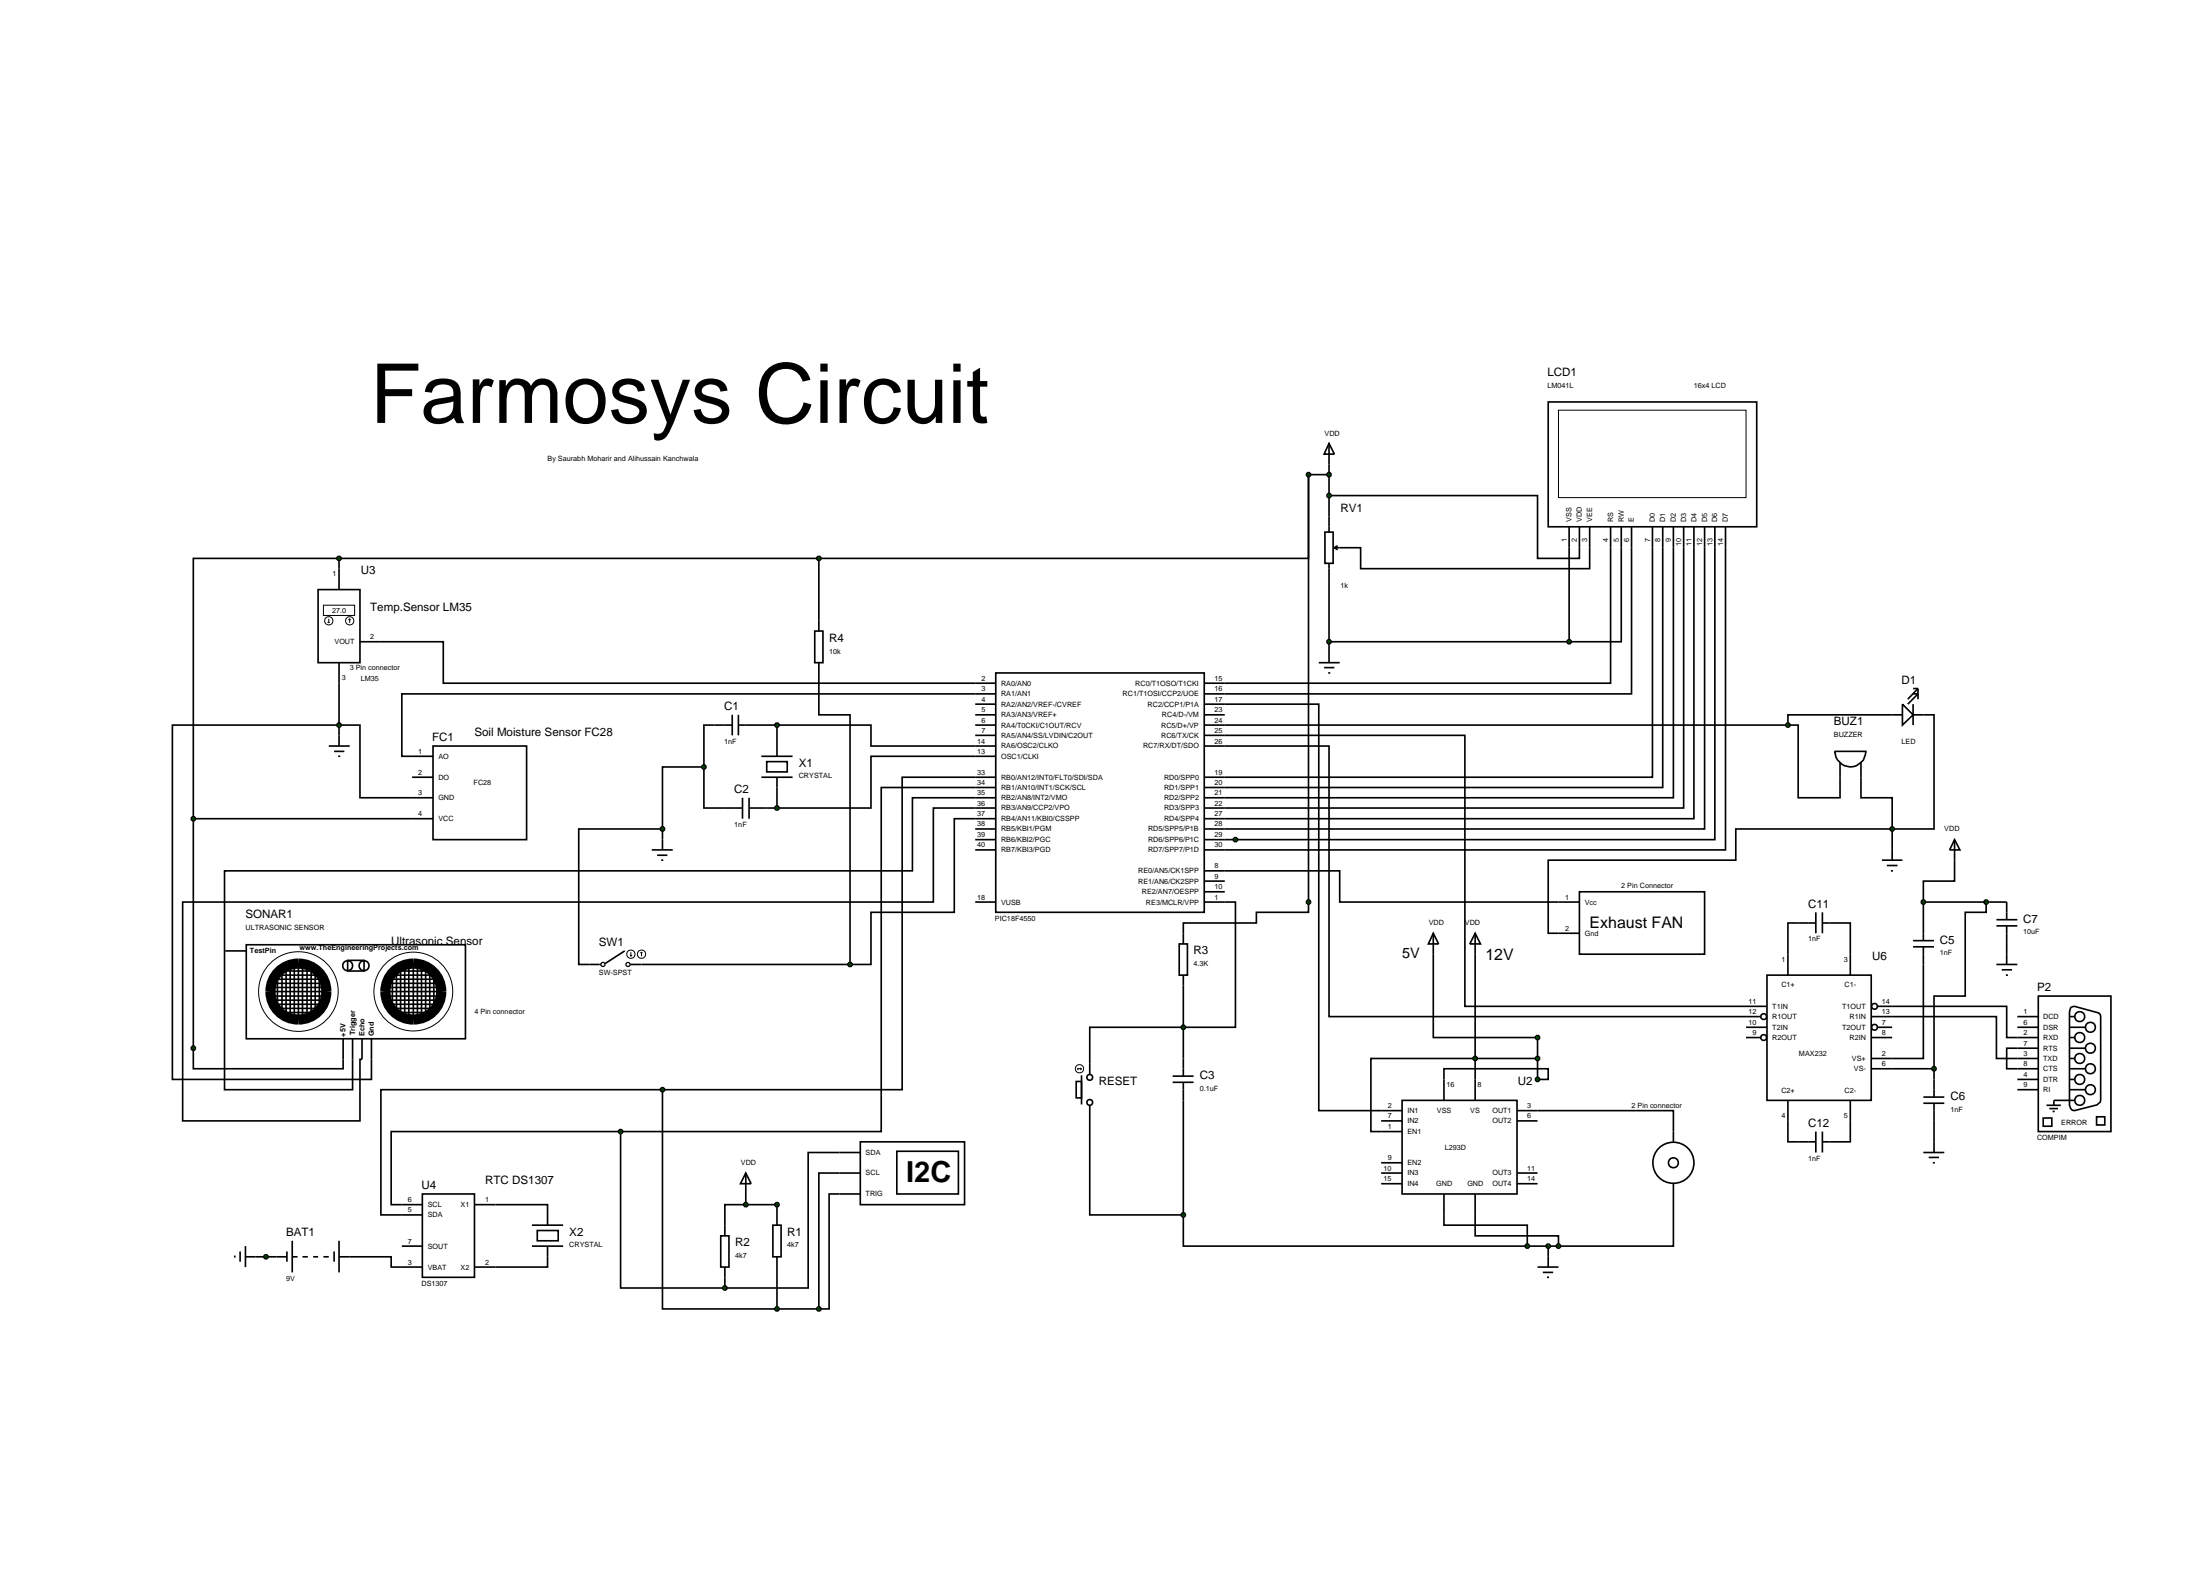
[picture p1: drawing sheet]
<svg xmlns="http://www.w3.org/2000/svg" width="536mm" height="384mm" viewBox="0 0 536 384" stroke-linecap="round" stroke-linejoin="round" font-family="sans-serif">
<g fill="none" stroke="#000" stroke-width=".4">
<path d="M377.2 97.9h50.8v30.4h-50.8zM318.8 115.6v106.6h-12.7v2.6h-17.8v2.5M318.8 115.6v20.4h-119.3M318.8 115.6h5M323.8 108l1.3 2.6h-2.5zM323.8 108v21.6M82.6 136h-35.5v63.4M82.6 136v2.5M82.6 136h116.9M199.5 136v15.2M322.8 129.6h2v7.6h-2zM323.8 120.7h50.8v15.3h10.2v-7.7"/>
<path d="M323.8 137.2v21.6M325.1 133.4l.8 .5M325.9 132.9l-.8 .5M382.3 128.3v28M387.3 128.3v10.2h-55.8v-5.1h-6.4M392.4 128.3v38.1h-99M395 128.3v28h-12.7M397.5 128.3v40.7h-104.1M402.6 128.3v61h-109.2M405.1 128.3v63.5h-111.7M407.7 128.3v66h-114.3M410.2 128.3v68.5h-116.8"/>
<path d="M412.7 128.3v71.1h-119.3M415.3 128.3v73.6h-121.9M417.8 128.3v76.2h-124.4M420.4 128.3v78.7h-127M92.8 156.3h15.2v10.1h134.6M323.8 156.3h58.5M82.6 166.4v12.7M174.1 176.6h-2.6v10.2M184.2 176.6h5.1M189.3 176.6h22.9v5.1h30.4M189.3 176.6v5.1M199.5 163.9v10.2h7.6v60.8"/>
<path d="M237.6 176.6h5M237.6 171.5h5M237.6 174.1h5M237.6 179.1h5M242.6 163.9h50.8v58.3h-50.8zM242.6 169h-144.7v15.2h2.5M293.4 171.5h27.9v99h15.2M293.4 179.1h63.5v66h68.5M293.4 176.6h142.2M293.4 174.1h5M435.6 176.6h2.5v17.7h10.2v-5M461 174.1h-25.4v2.5"/>
<path d="M468.6 174.1h2.6v27.8h-10.2M47.1 199.4v60.9h36.5v-2.3M47.1 199.4h53.3M100.4 194.3h-12.7v-17.7h-45.7v86.3h48.5v-4.9M171.5 186.8v10h5.1M171.5 186.8h-10.1v15.1M186.8 196.8h2.5M189.3 191.8v5M242.6 184.2h-30.4v12.6h-22.9M242.6 196.8h-15.2v22.9h-182.9v53.3h43.2v-15h.5M242.6 194.3h-20.3v17.8h-167.6v53.3h31.2v-7.4M242.6 191.8h-27.9v83.8h-63.5"/>
<path d="M242.6 189.3h-22.8v76.1h-58.4M242.6 199.4h-10.1v22.8h-20.3v12.7h-5.1M293.4 181.7h30.4v65.9h101.6M453.4 189.3v5h7.6v7.6M161.4 201.9h-20.4v33h2.6M161.4 201.9v2.6M237.6 204.5h5M237.6 219.7h5M237.6 201.9h5M237.6 207h5M293.4 219.7h7.6v30.5h-35.5v8.9M293.4 212.1h33v7.6h53.3"/>
<path d="M293.4 214.6h5M293.4 217.2h5M461 201.9h-38.1v7.6h-45.7v17.8h2.5M461 201.9v5.1M468.6 219.7h20.3M468.6 219.7v5.1M476.2 209.5v5.1h-7.6v5.1M483.9 219.7v2.5h-5.1v20.4h-7.6v17.7M156.3 234.9h50.8M349.2 232.4v20.3h25.4v10.2h2.6v-2.6h-25.4v2.6M359.4 232.4v30.5M438.1 224.8h-2.5v7.6"/>
<path d="M448.3 224.8h2.5v7.6M468.6 234.9v22.9h-7.6M488.9 229.9v2.5M288.3 240v17.8M374.6 257.8h-40.6v17.8h2.5M461 245.1h27.9v7.6h2.6M461 247.6h25.4v10.2h5.1M491.5 255.3h-2.6v5h2.6M151.2 275.6h-55.9v17.8h2.6M151.2 275.6v38.1h25.4M161.4 265.4h-68.6v30.5h5.1M161.4 265.4v53.4h27.9"/>
<path d="M265.5 271.8v24.1h22.8M288.3 268v27.9M374.6 270.5h33.1v5.1M435.6 273v5.1h2.5M450.8 273v5.1h-2.5M461 260.3h10.2M471.2 260.3v2.6M471.2 273v5.1M120.7 293.4h12.7v2.5M181.7 293.4h-5.1v5M181.7 293.4h7.6v2.5M181.7 290.8v2.6"/>
<path d="M204.5 280.7h-7.6v33h-20.3M204.5 285.7h-5v33.1M204.5 290.8h-2.5v28h-2.5M288.3 295.9v7.6h83.8M351.8 295.9v2.5h20.3v5.1M359.4 295.9v5.1h20.3v2.5M407.7 290.8v12.7h-28M62.3 306.1h5.1M85.2 306.1h10.1v2.5h2.6M133.4 306.1v2.5h-12.7M176.6 311.1v2.6M189.3 308.6v10.2"/>
<path d="M189.3 318.8h10.2M372.1 303.5h7.6M377.2 303.5v2.6"/>
</g>
<path d="M379.7 99.9h45.7v21.3h-45.7z" fill="none" stroke="#000" stroke-width=".24"/>
<path d="M323.5 115.2l.3-.1-.5 .5zM323.8 115.1l.3 .1 .2 .4zM323.8 116.1l.5-.5-.2 .4zM323.3 115.6l.5 .5-.3-.1z" fill="#004000" stroke="#000" stroke-width=".4"/>
<path d="M323.3 115.6l.5-.5 .5 .5-.5 .5z" fill="#004000"/>
<g fill="none" stroke="#000" stroke-width=".4">
<path d="M323.8 158.8v2.6M321.3 161.4h5.1M322.6 162.6h2.5M323.6 163.9h.5M461 174.1h2.5M463.5 171.5l2.6 2.6-2.6 2.5zM466.1 171.5v5.1M466.1 169h1.2l-2.5 2.5M466.1 167.7h1.2M466.1 174.1h2.5M467.3 167.7l-2.5 2.6M467.3 167.7v2.6"/>
<path d="M447 183h7.6a3.8 3.8 0 0 1-3.8 3.8 3.8 3.8 0 0 1-3.8-3.8zM448.3 185.8v3.5M453.4 185.8v3.5M458.5 209.5h5M459.7 210.8h2.6M460.7 212.1h.5M461 207v2.5"/>
</g>
<path d="M435.2 176.3l.4-.2-.5 .5zM435.6 176.1l.4 .2 .1 .3zM436.1 176.6l-.1 .3-.4 .2zM435.1 176.6l.5 .5-.4-.2z" fill="#004000" stroke="#000" stroke-width=".4"/>
<path d="M435.1 176.6l.5-.5 .5 .5-.5 .5z" fill="#004000"/>
<g fill="none" stroke="#000" stroke-width=".4">
<path d="M336.5 270.5h5.1M336.5 273h5.1M336.5 275.6h5.1M341.6 268h28v22.8h-28zM351.8 262.9v5.1M359.4 262.9v5.1M369.6 270.5h5M369.6 273h5M407.7 275.6v2.5M336.5 285.7h5.1M336.5 288.3h5.1M336.5 283.2h5.1"/>
<path d="M351.8 290.8v5.1M359.4 290.8v5.1M369.6 285.7h5M369.6 288.3h5M407.7 288.3v2.5M374.6 308.6h5.1M375.9 309.9h2.5M376.9 311.1h.5M377.2 306.1v2.5"/>
<circle cx="407.7" cy="283.2" r="1.21"/>
<circle cx="407.7" cy="283.2" r="5"/>
</g>
<path d="M376.8 303.2l.4-.2-.5 .5zM377.2 303l.4 .2 .1 .3zM377.2 304l.5-.5-.2 .4zM376.7 303.5l.5 .5-.4-.2z" fill="#004000" stroke="#000" stroke-width=".4"/>
<path d="M377.2 303l.5 .5-.5 .5-.5-.5z" fill="#004000"/>
<g fill="none" stroke="#000" stroke-width=".4">
<path d="M82.6 138.5v5.1M77.5 143.6h10.2v17.8h-10.2zM87.7 156.3h5.1M82.6 161.4v5M174.1 176.6h4.3M178.4 174.1v5M179.9 174.1v5M179.9 176.6h4.3M176.6 196.8h4.3M180.9 194.3v5.1M182.5 194.3v5.1M182.5 196.8h4.3"/>
<path d="M185.5 184.2h7.6M185.5 189.3h7.6M186.8 185.5h5v2.5h-5zM189.3 181.7v2.5M189.3 189.3v2.5M97.9 293.4h5M97.9 295.9h5M102.9 290.8h12.7v20.3h-12.7zM115.6 293.4h5.1M129.6 298.4h7.6M130.9 299.7h5.1v2.5h-5.1zM133.4 295.9v2.5"/>
<path d="M57.2 305.8v.5M58.5 304.8v2.5M59.8 306.1h2.5M59.8 303.5v5.1M67.4 306.1h2.5M69.9 304.8v2.5M71.2 306.1h1.3M71.2 302.2v7.7M73.7 306.1h1.3M76.3 306.1h1.2M78.8 306.1h1.3M81.4 304.8v2.5"/>
<path d="M82.6 306.1h2.6M82.6 302.2v7.7M97.9 308.6h5M97.9 303.5h5M115.6 308.6h5.1M129.6 303.5h7.6M133.4 303.5v2.6"/>
</g>
<g fill="none" stroke="#000" stroke-width=".24">
<path d="M78.8 147.4h7.6v2.5h-7.6zM79.8 151.5l.3 .2M80.1 150.7v1M80.3 151.5l-.2 .2M85.2 150.7l-.3 .3M85.2 150.7l.2 .3M85.2 150.7v1"/>
<circle cx="80.1" cy="151.2" r="1.01"/>
<circle cx="85.2" cy="151.2" r="1.01"/>
</g>
<g fill="#004000" stroke="#000" stroke-width=".4">
<path d="M189 176.2l.3-.1-.5 .5zM189.3 176.1l.3 .1 .2 .4zM189.3 177.1l.5-.5-.1 .3zM188.8 176.6l.5 .5-.4-.2z"/>
<path d="M189 196.4l.3-.1-.5 .5zM189.3 196.3l.3 .1 .2 .4zM189.8 196.8l-.1 .3-.4 .2zM188.8 196.8l.5 .5-.4-.2z"/>
</g>
<g fill="#004000">
<path d="M189.3 176.1l.5 .5-.5 .5-.5-.5z"/>
<path d="M188.8 196.8l.5-.5 .5 .5-.5 .5z"/>
</g>
<path d="M158.8 207h5.1M160.1 208.3h2.5M161.1 209.5h.5M161.4 204.5v2.5" fill="none" stroke="#000" stroke-width=".4"/>
<path d="M171.2 186.4l.3-.1-.5 .5zM171.5 186.3l.4 .2 .1 .3zM172 186.8l-.2 .4-.3 .1zM171 186.8l.5 .5-.3-.1z" fill="#004000" stroke="#000" stroke-width=".4"/>
<path d="M171.5 186.3l.5 .5-.5 .5-.5-.5z" fill="#004000"/>
<g fill="none" stroke="#000" stroke-width=".4">
<path d="M82.6 179.1v2.6M80.1 181.7h5.1M81.4 183h2.5M82.4 184.2h.5M54.9 231.6h5.1M60 230.1h53.4v22.9h-53.4zM66.1 239.5h12.5M66.6 238.5h11.7M66.6 237.5h10.9M67.6 238.2v6.6M67.9 236.5h8.6M68.7 236.7v9.4"/>
<path d="M69.7 236.5v10.4M70.7 235.7v11.7M71.7 235.7v11.9M72.7 235.7v12.4M73.7 235.7v12.4M74.8 235.2v12.7M75.8 236.2v11.7M76.8 237.5v9.6M77.8 238.5v6.6M84.7 233.9h4v2.6h-4zM94.1 239.5h12.2M94.8 238.5h11.5"/>
<path d="M94.8 237.5h10.4M95.6 238.2v5.9M96.3 236.5h8.2M96.6 236.7v9.4M97.6 236.2v10.7M98.6 235.4v12M99.6 235.4v12.2M100.7 235.4v12.2M101.7 235.4v12.2M102.7 235.7v11.7M103.7 236.2v10.7M104.7 237.5v8.6"/>
<path d="M105.7 238v7.1M65.6 242.6h13M66.1 240.5h12.7M66.1 243.6h12.2M66.4 241.5h12.2M66.6 244.6h11.5M66.9 245.6h10.9M66.9 246.6h10.4M83.6 253v5M85.9 253v5M88.2 253v5M90.5 253v5"/>
<path d="M94.6 241.5h12.7M94.6 240.5h12.4M94.6 242.6h12.4M94.8 243.6h11.7M95.3 244.6h11.5M95.8 245.6h9.7M96.6 246.6h7.6"/>
<circle cx="84.7" cy="235.2" r="1.21"/>
<circle cx="88.7" cy="235.2" r="1.21"/>
</g>
<g fill="none" stroke="#000" stroke-width=".24">
<circle cx="72.7" cy="241.5" r="9.7"/>
<circle cx="100.7" cy="241.5" r="9.6"/>
</g>
<g fill="none" stroke="#000" stroke-width="2.5" stroke-linecap="butt">
<circle cx="72.7" cy="241.5" r="6.8"/>
<circle cx="100.7" cy="241.5" r="6.8"/>
</g>
<g fill="#004000" stroke="#000" stroke-width=".4">
<path d="M82.2 176.3l.4-.2-.5 .5zM82.6 176.1l.4 .2 .1 .3zM83.1 176.6l-.1 .3-.4 .2zM82.1 176.6l.5 .5-.3-.1z"/>
<path d="M318.5 115.2l.3-.1-.5 .5zM318.8 115.1l.4 .2 .1 .3zM319.3 115.6l-.1 .3-.4 .2zM318.3 115.6l.5 .5-.4-.2z"/>
<path d="M300.6 204.2l.4-.2-.5 .5zM301 204l.3 .1 .2 .4zM301 205l.5-.5-.2 .4zM300.5 204.5l.5 .5-.4-.2z"/>
<path d="M460.6 201.6l.4-.2-.5 .5zM461 201.4l.4 .2 .1 .3zM461.5 201.9l-.1 .3-.4 .2zM460.5 201.9l.5 .5-.3-.1z"/>
</g>
<g fill="#004000">
<path d="M82.1 176.6l.5-.5 .5 .5-.5 .5z"/>
<path d="M318.3 115.6l.5-.5 .5 .5-.5 .5z"/>
<path d="M300.5 204.5l.5-.5 .5 .5-.5 .5z"/>
<path d="M460.5 201.9l.5-.5 .5 .5-.5 .5z"/>
</g>
<g fill="none" stroke="#000" stroke-width=".4">
<path d="M209.6 278.1h25.4v15.3h-25.4zM176.6 298.4v2.6M181.7 285.7l1.3 2.6h-2.6zM181.7 285.7v5.1M188.3 298.4h2v7.7h-2zM189.3 295.9v2.5M204.5 280.7h5.1M204.5 285.7h5.1M204.5 290.8h5.1M218.5 280.4h15v10.4h-15zM175.6 301h2v7.6h-2zM176.6 308.6v2.5"/>
<path d="M189.3 306.1v2.5"/>
</g>
<g fill="#004000" stroke="#000" stroke-width=".4">
<path d="M189 293l.3-.1-.5 .5zM189.3 292.9l.3 .1 .2 .4zM189.3 293.9l.5-.5-.2 .4zM188.8 293.4l.5 .5-.3-.1z"/>
<path d="M181.3 293.1l.4-.2-.5 .5zM181.7 292.9l.3 .1 .2 .4zM182.2 293.4l-.2 .4-.3 .1zM181.2 293.4l.5 .5-.4-.2z"/>
<path d="M176.3 313.3l.3-.1-.5 .5zM176.6 313.2l.3 .1 .2 .4zM177.1 313.7l-.2 .4-.3 .1zM176.1 313.7l.5 .5-.4-.2z"/>
<path d="M189 318.4l.3-.1-.5 .5zM189.3 318.3l.3 .1 .2 .4zM189.3 319.3l.5-.5-.2 .4zM188.8 318.8l.5 .5-.3-.1z"/>
<path d="M150.8 275.3l.4-.2-.5 .5zM151.2 275.1l.3 .1 .2 .4zM151.2 276.1l.5-.5-.1 .3zM150.7 275.6l.5 .5-.4-.2z"/>
<path d="M161 265.1l.4-.2-.5 .5zM161.4 264.9l.4 .2 .1 .3zM161.4 265.9l.5-.5-.1 .3zM160.9 265.4l.5 .5-.3-.1z"/>
</g>
<g fill="#004000">
<path d="M188.8 293.4l.5-.5 .5 .5-.5 .5z"/>
<path d="M181.2 293.4l.5-.5 .5 .5-.5 .5z"/>
<path d="M176.6 313.2l.5 .5-.5 .5-.5-.5z"/>
<path d="M189.3 318.3l.5 .5-.5 .5-.5-.5z"/>
<path d="M151.2 275.1l.5 .5-.5 .5-.5-.5z"/>
<path d="M160.9 265.4l.5-.5 .5 .5-.5 .5z"/>
</g>
<path d="M349.2 227.3l1.3 2.6h-2.5zM349.2 227.3v5.1" fill="none" stroke="#000" stroke-width=".4"/>
<g fill="#004000" stroke="#000" stroke-width=".4">
<path d="M374.2 262.6l.4-.2-.5 .5zM374.6 262.4l.3 .1 .2 .4zM375.1 262.9l-.1 .3-.4 .2zM374.1 262.9l.5 .5-.4-.2z"/>
<path d="M82.3 135.6l.3-.1-.5 .5zM82.6 135.5l.4 .2 .1 .3zM82.6 136.5l.5-.5-.2 .4zM82.1 136l.5 .5-.3-.1z"/>
</g>
<g fill="#004000">
<path d="M374.1 262.9l.5-.5 .5 .5-.5 .5z"/>
<path d="M82.6 135.5l.5 .5-.5 .5-.5-.5z"/>
</g>
<g fill="none" stroke="#000" stroke-width=".4">
<path d="M488.9 219.7v4.3M430.5 237.5h25.4v30.5h-25.4zM435.6 232.4v5.1M438.1 224.8h4.3M442.4 222.2v5.1M444 222.2v5.1M444 224.8h4.3M450.8 232.4v5.1M466.1 230.6h5.1M466.1 229.1h5.1M468.6 224.8v4.3M468.6 230.6v4.3"/>
<path d="M486.4 225.5h5.1M486.4 224h5.1M486.4 234.9h5.1M487.7 236.2h2.5M488.7 237.5h.5M488.9 225.5v4.4M488.9 232.4v2.5M425.4 247.6h3.6M425.4 250.2h5.1M425.4 252.7h3.6M425.4 245.1h5.1M455.9 247.6h5.1"/>
<path d="M455.9 252.7h5.1M455.9 257.8h5.1M457.4 250.2h3.6M457.4 245.1h3.6M491.5 247.6h5.1M491.5 250.2h5.1M491.5 252.7h5.1M491.5 255.3h5.1M491.5 257.8h5.1M496.6 242.6h17.7v33h-17.7zM504.2 247.6h1.2M504.2 250.2h3.8"/>
<path d="M504.2 252.7h1.2M504.2 255.3h3.8M504.2 257.8h1.2M504.5 245.4l.9-.3 5.9 1.6 .4 .4 .1 .5-.1 20.8-.8 .7-5.5 1.4-.5-.1-.4-.4-.3-.8v-22.8zM435.6 268v5M438.1 278.1h4.3M442.4 275.6v5.1M444 275.6v5.1M444 278.1h4.3M450.8 268v5M455.9 260.3h5.1M468.6 268.7h5.1"/>
<path d="M468.6 267.2h5.1M471.2 262.9v4.3M471.2 268.7v4.3M471.2 278.1v2.6M491.5 260.3h5.1M491.5 262.9h5.1M491.5 265.4h5.1M497.8 272.3h2.1v2h-2.1zM498.6 269.2h3.5M499.3 270h2.1M500.1 270.7h.5M504.2 260.3h3.8"/>
<path d="M504.2 262.9h1.2M504.2 265.4h3.8M505.4 268h-5v1.2M510.8 272h2v2h-2zM468.6 280.7h5.1M469.9 281.9h2.5M470.9 283.2h.5"/>
<circle cx="429.7" cy="247.6" r=".7"/>
<circle cx="429.7" cy="252.7" r=".7"/>
<circle cx="456.7" cy="250.2" r=".7"/>
<circle cx="456.7" cy="245.1" r=".7"/>
<circle cx="506.7" cy="247.6" r="1.21"/>
<circle cx="506.7" cy="252.7" r="1.21"/>
<circle cx="506.7" cy="257.8" r="1.21"/>
<circle cx="509.3" cy="250.2" r="1.21"/>
<circle cx="509.3" cy="255.3" r="1.21"/>
<circle cx="506.7" cy="262.9" r="1.21"/>
<circle cx="506.7" cy="268" r="1.21"/>
<circle cx="509.3" cy="260.3" r="1.21"/>
<circle cx="509.3" cy="265.4" r="1.21"/>
</g>
<path d="M374.2 252.4l.4-.2-.5 .5zM374.6 252.2l.4 .2 .1 .3zM374.6 253.2l.5-.5-.2 .4zM374.1 252.7l.5 .5-.4-.2z" fill="#004000" stroke="#000" stroke-width=".4"/>
<path d="M374.1 252.7l.5-.5 .5 .5-.5 .5z" fill="#004000"/>
<path d="M359.4 227.3l1.3 2.6h-2.6zM359.4 227.3v5.1" fill="none" stroke="#000" stroke-width=".4"/>
<g fill="#004000" stroke="#000" stroke-width=".4">
<path d="M379.3 303.2l.4-.2-.5 .5zM379.7 303l.4 .2 .1 .3zM379.7 304l.5-.5-.2 .4zM379.2 303.5l.5 .5-.4-.2z"/>
<path d="M374.3 257.4l.3-.1-.5 .5zM374.6 257.3l.4 .2 .1 .3zM374.6 258.3l.5-.5-.2 .4zM374.1 257.8l.5 .5-.4-.2z"/>
</g>
<g fill="#004000">
<path d="M379.7 303l.5 .5-.5 .5-.5-.5z"/>
<path d="M374.6 257.3l.5 .5-.5 .5-.5-.5z"/>
</g>
<path d="M287.3 229.9h2v7.6h-2zM288.3 227.3v2.6M288.3 237.5v2.5M288.3 257.8v4.3M285.7 263.6h5.1M285.7 262.1h5.1M288.3 263.6v4.4" fill="none" stroke="#000" stroke-width=".4"/>
<path d="M371.7 303.2l.4-.2-.5 .5zM372.1 303l.4 .2 .1 .3zM372.6 303.5l-.1 .3-.4 .2zM371.6 303.5l.5 .5-.3-.1z" fill="#004000" stroke="#000" stroke-width=".4"/>
<path d="M371.6 303.5l.5-.5 .5 .5-.5 .5z" fill="#004000"/>
<g fill="none" stroke="#000" stroke-width=".3">
<circle cx="146.9" cy="234.9" r=".51"/>
<circle cx="153" cy="234.9" r=".51"/>
</g>
<g fill="none" stroke="#000" stroke-width=".4">
<path d="M143.6 234.9h2.8M152.2 231.6l-4.8 3.1M153.5 234.9h2.8M265.5 259.1v2.5M262.2 263.4h1.3v4h-1.3zM263.5 261.9v7.1M265.5 269.2v2.6"/>
<circle cx="265.5" cy="268.5" r=".7"/>
<circle cx="265.5" cy="262.4" r=".7"/>
</g>
<g fill="none" stroke="#000" stroke-width=".24">
<path d="M153.5 232.6l.2 .3M153.7 231.9v1M154 232.6l-.3 .3M156.3 231.9l-.3 .2M156.3 231.9l.2 .2M156.3 231.9v1M262.5 260.3h1M262.5 260.3l.2 .3M262.7 260.1l-.2 .2M263.2 260.1l.3 .2M263.5 260.3l-.3 .3"/>
<circle cx="153.7" cy="232.4" r="1.01"/>
<circle cx="156.3" cy="232.4" r="1.01"/>
<circle cx="263" cy="260.3" r="1.01"/>
</g>
<g fill="#004000" stroke="#000" stroke-width=".4">
<path d="M287.9 249.9l.4-.2-.5 .5zM288.3 249.7l.3 .1 .2 .4zM288.8 250.2l-.1 .3-.4 .2zM287.8 250.2l.5 .5-.4-.2z"/>
<path d="M288 295.5l.3-.1-.5 .5zM288.3 295.4l.4 .2 .1 .3zM288.3 296.4l.5-.5-.2 .4zM287.8 295.9l.5 .5-.3-.1z"/>
<path d="M359.1 257.4l.3-.1-.5 .5zM359.4 257.3l.4 .2 .1 .3zM359.4 258.3l.5-.5-.1 .3zM358.9 257.8l.5 .5-.3-.1z"/>
<path d="M318.5 219.3l.3-.1-.5 .5zM318.8 219.2l.4 .2 .1 .3zM319.3 219.7l-.1 .3-.4 .2zM318.3 219.7l.5 .5-.4-.2z"/>
<path d="M161 201.6l.4-.2-.5 .5zM161.4 201.4l.4 .2 .1 .3zM161.4 202.4l.5-.5-.2 .4zM160.9 201.9l.5 .5-.3-.1z"/>
<path d="M199.1 318.5l.4-.2-.5 .5zM199.5 318.3l.4 .2 .1 .3zM200 318.8l-.1 .3-.4 .2zM199 318.8l.5 .5-.3-.1z"/>
</g>
<g fill="#004000">
<path d="M287.8 250.2l.5-.5 .5 .5-.5 .5z"/>
<path d="M288.3 295.4l.5 .5-.5 .5-.5-.5z"/>
<path d="M359.4 257.3l.5 .5-.5 .5-.5-.5z"/>
<path d="M318.8 219.2l.5 .5-.5 .5-.5-.5z"/>
<path d="M160.9 201.9l.5-.5 .5 .5-.5 .5z"/>
<path d="M199 318.8l.5-.5 .5 .5-.5 .5z"/>
</g>
<path d="M100.4 184.2h5.1M100.4 189.3h5.1M100.4 194.3h5.1M100.4 199.4h5.1M105.5 181.7h22.8v22.8h-22.8z" fill="none" stroke="#000" stroke-width=".4"/>
<g fill="#004000" stroke="#000" stroke-width=".4">
<path d="M64.5 305.7l.3-.1-.5 .5zM64.8 305.6l.4 .2 .1 .3zM64.8 306.6l.5-.5-.2 .4zM64.3 306.1l.5 .5-.3-.1z"/>
<path d="M46.7 255l.4-.2-.5 .5zM47.1 254.8l.4 .2 .1 .3zM47.1 255.8l.5-.5-.1 .3zM46.6 255.3l.5 .5-.3-.1z"/>
</g>
<g fill="#004000">
<path d="M64.8 305.6l.5 .5-.5 .5-.5-.5z"/>
<path d="M46.6 255.3l.5-.5 .5 .5-.5 .5z"/>
</g>
<path d="M198.5 153.7h2v7.7h-2zM199.5 151.2v2.5M199.5 161.4v2.5" fill="none" stroke="#000" stroke-width=".4"/>
<g fill="#004000" stroke="#000" stroke-width=".4">
<path d="M199.2 135.6l.3-.1-.5 .5zM199.5 135.5l.4 .2 .1 .3zM200 136l-.1 .3-.4 .2zM199 136l.5 .5-.3-.1z"/>
<path d="M206.7 234.6l.4-.2-.5 .5zM207.1 234.4l.3 .1 .2 .4zM207.6 234.9l-.2 .4-.3 .1zM206.6 234.9l.5 .5-.4-.2z"/>
</g>
<g fill="#004000">
<path d="M199 136l.5-.5 .5 .5-.5 .5z"/>
<path d="M206.6 234.9l.5-.5 .5 .5-.5 .5z"/>
</g>
<path d="M379.7 219.7h5.1M384.8 217.2h30.5v15.2h-30.5zM379.7 227.3h5.1" fill="none" stroke="#000" stroke-width=".4"/>
<g fill="#004000" stroke="#000" stroke-width=".4">
<path d="M323.5 155.9l.3-.1-.5 .5zM323.8 155.8l.3 .1 .2 .4zM323.8 156.8l.5-.5-.2 .4zM323.3 156.3l.5 .5-.3-.1z"/>
<path d="M381.9 156l.4-.2-.5 .5zM382.3 155.8l.4 .2 .1 .3zM382.8 156.3l-.1 .3-.4 .2zM381.8 156.3l.5 .5-.3-.1z"/>
<path d="M323.5 120.3l.3-.1-.5 .5zM323.8 120.2l.3 .1 .2 .4zM323.8 121.2l.5-.5-.2 .4zM323.3 120.7l.5 .5-.4-.2z"/>
<path d="M46.7 199.1l.4-.2-.5 .5zM47.1 198.9l.3 .1 .2 .4zM47.6 199.4l-.1 .3-.4 .2zM46.6 199.4l.5 .5-.3-.1z"/>
<path d="M470.8 260l.4-.2-.5 .5zM471.2 259.8l.4 .2 .1 .3zM471.7 260.3l-.1 .3-.4 .2zM470.7 260.3l.5 .5-.4-.2z"/>
<path d="M483.6 219.3l.3-.1-.5 .5zM483.9 219.2l.4 .2 .1 .3zM484.4 219.7l-.1 .3-.4 .2zM483.4 219.7l.5 .5-.3-.1z"/>
<path d="M468.3 219.3l.3-.1-.5 .5zM468.6 219.2l.4 .2 .1 .3zM468.6 220.2l.5-.5-.2 .4zM468.1 219.7l.5 .5-.4-.2z"/>
</g>
<g fill="#004000">
<path d="M323.3 156.3l.5-.5 .5 .5-.5 .5z"/>
<path d="M381.8 156.3l.5-.5 .5 .5-.5 .5z"/>
<path d="M323.8 120.2l.5 .5-.5 .5-.5-.5z"/>
<path d="M46.6 199.4l.5-.5 .5 .5-.5 .5z"/>
<path d="M470.7 260.3l.5-.5 .5 .5-.5 .5z"/>
<path d="M483.9 219.2l.5 .5-.5 .5-.5-.5z"/>
<path d="M468.6 219.2l.5 .5-.5 .5-.5-.5z"/>
</g>
<path d="M476.2 204.5l1.3 2.5h-2.5zM476.2 204.5v5" fill="none" stroke="#000" stroke-width=".4"/>
<text font-size="20.1" x="90.2" y="103">Farmosys Circuit</text>
<text font-size="7.1" x="220.8" y="288">I2C</text>
<g font-size="3.9">
<text x="387.3" y="226">Exhaust FAN</text>
<text x="361.9" y="233.7">12V</text>
</g>
<text font-size="3.5" x="341.6" y="233.4">5V</text>
<g font-size="2.8">
<text x="377" y="91.6">LCD1</text>
<text x="326.6" y="124.7">RV1</text>
<text x="87.9" y="139.9">U3</text>
<text x="90.2" y="148.9">Temp.Sensor LM35</text>
<text x="202" y="156.3">R4</text>
<text x="463.3" y="166.6">D1</text>
<text x="176.4" y="173">C1</text>
<text x="115.6" y="179.4">Soil Moisture Sensor FC28</text>
<text x="446.8" y="176.7">BUZ1</text>
<text x="105.3" y="180.6">FC1</text>
<text x="194.6" y="186.8">X1</text>
<text x="178.9" y="193.2">C2</text>
<text x="440.5" y="221.1">C11</text>
<text x="59.8" y="223.6">SONAR1</text>
<text x="492.9" y="224.8">C7</text>
<text x="95.3" y="230.1">Ultrasonic Sensor</text>
<text x="145.9" y="230.5">SW1</text>
<text x="290.8" y="232.4">R3</text>
<text x="456.1" y="233.8">U6</text>
<text x="472.6" y="229.9">C5</text>
<text x="496.3" y="241.4">P2</text>
<text x="292.3" y="262.9">C3</text>
<text x="267.7" y="264.2">RESET</text>
<text x="369.8" y="264.3">U2</text>
<text x="475.2" y="268">C6</text>
<text x="440.5" y="274.5">C12</text>
<text x="102.7" y="289.7">U4</text>
<text x="118.2" y="288.5">RTC DS1307</text>
<text x="69.7" y="301.1">BAT1</text>
<text x="138.7" y="301">X2</text>
<text x="179.1" y="303.6">R2</text>
<text x="191.8" y="301">R1</text>
</g>
<g font-size="1.8">
<text x="377" y="94.4">LM041L</text>
<text x="412.7" y="94.6">16x4 LCD</text>
<text x="322.7" y="106.1">VDD</text>
<text x="133.4" y="112.4">By Saurabh Moharir and Alihussain Kanchwala</text>
<text x="381.7" y="131.9" transform="rotate(-90 381.7 131.9)">1</text>
<text x="382.9" y="127.1" transform="rotate(-90 382.9 127.1)">VSS</text>
<text x="384.2" y="131.9" transform="rotate(-90 384.2 131.9)">2</text>
<text x="385.4" y="127.1" transform="rotate(-90 385.4 127.1)">VDD</text>
<text x="386.7" y="131.9" transform="rotate(-90 386.7 131.9)">3</text>
<text x="387.9" y="127.1" transform="rotate(-90 387.9 127.1)">VEE</text>
<text x="391.8" y="131.9" transform="rotate(-90 391.8 131.9)">4</text>
<text x="393" y="127.1" transform="rotate(-90 393 127.1)">RS</text>
<text x="394.4" y="131.9" transform="rotate(-90 394.4 131.9)">5</text>
<text x="395.6" y="127.1" transform="rotate(-90 395.6 127.1)">RW</text>
<text x="396.9" y="131.9" transform="rotate(-90 396.9 131.9)">6</text>
<text x="398.1" y="127.1" transform="rotate(-90 398.1 127.1)">E</text>
<text x="402" y="131.9" transform="rotate(-90 402 131.9)">7</text>
<text x="403.2" y="127.1" transform="rotate(-90 403.2 127.1)">D0</text>
<text x="404.5" y="131.9" transform="rotate(-90 404.5 131.9)">8</text>
<text x="405.7" y="127.1" transform="rotate(-90 405.7 127.1)">D1</text>
<text x="407.1" y="131.9" transform="rotate(-90 407.1 131.9)">9</text>
<text x="408.3" y="127.1" transform="rotate(-90 408.3 127.1)">D2</text>
<text x="410.8" y="127.1" transform="rotate(-90 410.8 127.1)">D3</text>
<text x="413.3" y="127.1" transform="rotate(-90 413.3 127.1)">D4</text>
<text x="415.9" y="127.1" transform="rotate(-90 415.9 127.1)">D5</text>
<text x="418.4" y="127.1" transform="rotate(-90 418.4 127.1)">D6</text>
<text x="421" y="127.1" transform="rotate(-90 421 127.1)">D7</text>
<text x="409.6" y="132.9" transform="rotate(-90 409.6 132.9)">10</text>
<text x="412.1" y="132.9" transform="rotate(-90 412.1 132.9)">11</text>
<text x="414.7" y="132.9" transform="rotate(-90 414.7 132.9)">12</text>
<text x="417.2" y="132.9" transform="rotate(-90 417.2 132.9)">13</text>
<text x="419.8" y="132.9" transform="rotate(-90 419.8 132.9)">14</text>
<text x="81" y="140.4">1</text>
<text x="326.6" y="143.1">1k</text>
<text x="80.9" y="149.3">27.0</text>
<text x="90.2" y="155.7">2</text>
<text x="81.5" y="156.9">VOUT</text>
<text x="202" y="159.2">10k</text>
<text x="83.3" y="165.7">3</text>
<text x="85.2" y="163.2">3 Pin connector</text>
<text x="87.9" y="165.9">LM35</text>
<text x="239.1" y="165.8">2</text>
<text x="243.9" y="167">RA0/AN0</text>
<text x="276.6" y="167">RC0/T1OSO/T1CKI</text>
<text x="295.9" y="165.8">15</text>
<text x="239.1" y="168.4">3</text>
<text x="239.1" y="170.9">4</text>
<text x="239.1" y="173.5">5</text>
<text x="243.9" y="169.6">RA1/AN1</text>
<text x="243.9" y="172.1">RA2/AN2/VREF-/CVREF</text>
<text x="273.5" y="169.6">RC1/T1OSI/CCP2/UOE</text>
<text x="279.6" y="172.1">RC2/CCP1/P1A</text>
<text x="295.9" y="168.4">16</text>
<text x="295.9" y="170.9">17</text>
<text x="295.9" y="173.5">23</text>
<text x="239.1" y="176">6</text>
<text x="239.1" y="178.5">7</text>
<text x="243.9" y="174.7">RA3/AN3/VREF+</text>
<text x="243.9" y="177.2">RA4/T0CKI/C1OUT/RCV</text>
<text x="243.9" y="179.7">RA5/AN4/SS/LVDIN/C2OUT</text>
<text x="282.9" y="177.2">RC5/D+/VP</text>
<text x="282.9" y="179.7">RC6/TX/CK</text>
<text x="283.1" y="174.7">RC4/D-/VM</text>
<text x="295.9" y="176">24</text>
<text x="295.9" y="178.5">25</text>
<text x="446.8" y="179.5">BUZZER</text>
<text x="101.9" y="183.6">1</text>
<text x="106.8" y="184.8">AO</text>
<text x="176.4" y="181.2">1nF</text>
<text x="238.1" y="181.1">14</text>
<text x="238.1" y="183.6">13</text>
<text x="243.9" y="182.3">RA6/OSC2/CLKO</text>
<text x="243.9" y="184.8">OSC1/CLKI</text>
<text x="278.5" y="182.3">RC7/RX/DT/SDO</text>
<text x="295.9" y="181.1">26</text>
<text x="463.3" y="181.2">LED</text>
<text x="101.9" y="188.7">2</text>
<text x="106.8" y="189.9">DO</text>
<text x="115.4" y="191.3">FC28</text>
<text x="194.6" y="189.6">CRYSTAL</text>
<text x="238.1" y="188.7">33</text>
<text x="238.1" y="191.2">34</text>
<text x="243.9" y="189.9">RB0/AN12/INT0/FLT0/SDI/SDA</text>
<text x="283.6" y="189.9">RD0/SPP0</text>
<text x="295.9" y="188.7">19</text>
<text x="295.9" y="191.2">20</text>
<text x="101.9" y="193.7">3</text>
<text x="106.8" y="194.9">GND</text>
<text x="238.1" y="193.7">35</text>
<text x="238.1" y="196.2">36</text>
<text x="243.9" y="192.4">RB1/AN10/INT1/SCK/SCL</text>
<text x="243.9" y="194.9">RB2/AN8/INT2/VMO</text>
<text x="243.9" y="197.4">RB3/AN9/CCP2/VPO</text>
<text x="283.6" y="192.4">RD1/SPP1</text>
<text x="283.6" y="194.9">RD2/SPP2</text>
<text x="283.6" y="197.4">RD3/SPP3</text>
<text x="295.9" y="193.7">21</text>
<text x="295.9" y="196.2">22</text>
<text x="101.9" y="198.8">4</text>
<text x="106.8" y="200">VCC</text>
<text x="178.9" y="201.4">1nF</text>
<text x="238.1" y="198.8">37</text>
<text x="238.1" y="201.3">38</text>
<text x="238.1" y="203.9">39</text>
<text x="243.9" y="200">RB4/AN11/KBI0/CSSPP</text>
<text x="243.9" y="202.5">RB5/KBI1/PGM</text>
<text x="279.7" y="202.5">RD5/SPP5/P1B</text>
<text x="283.6" y="200">RD4/SPP4</text>
<text x="295.9" y="198.8">27</text>
<text x="295.9" y="201.3">28</text>
<text x="295.9" y="203.9">29</text>
<text x="473.7" y="202.5">VDD</text>
<text x="238.1" y="206.4">40</text>
<text x="243.9" y="205.1">RB6/KBI2/PGC</text>
<text x="243.9" y="207.6">RB7/KBI3/PGD</text>
<text x="279.7" y="205.1">RD6/SPP6/P1C</text>
<text x="279.7" y="207.6">RD7/SPP7/P1D</text>
<text x="295.9" y="206.4">30</text>
<text x="277.3" y="212.7">RE0/AN5/CK1SPP</text>
<text x="277.3" y="215.2">RE1/AN6/CK2SPP</text>
<text x="295.9" y="211.5">8</text>
<text x="295.9" y="214">9</text>
<text x="238.1" y="219.1">18</text>
<text x="243.9" y="220.3">VUSB</text>
<text x="278.2" y="217.8">RE2/AN7/OESPP</text>
<text x="279.2" y="220.3">RE3/MCLR/VPP</text>
<text x="295.9" y="216.6">10</text>
<text x="295.9" y="219.1">1</text>
<text x="381.3" y="219.1">1</text>
<text x="386.1" y="220.3">Vcc</text>
<text x="395" y="216.4">2 Pin Connector</text>
<text x="59.8" y="226.4">ULTRASONIC SENSOR</text>
<text x="242.4" y="224.2">PIC18F4550</text>
<text x="348.1" y="225.4">VDD</text>
<text x="356.9" y="225.4">VDD</text>
<text x="381.3" y="226.7">2</text>
<text x="386.1" y="227.9">Gnd</text>
<text x="492.9" y="227.6">10uF</text>
<text x="60.9" y="232.2">TestPin</text>
<text x="73" y="231.5">www.TheEngineeringProjects.com</text>
<text x="440.5" y="229.3">1nF</text>
<text x="472.6" y="232.7">1nF</text>
<text x="145.9" y="237.4">SW-SPST</text>
<text x="290.8" y="235.3">4.3K</text>
<text x="434" y="234.3">1</text>
<text x="449.2" y="234.3">3</text>
<text x="426" y="244.5">11</text>
<text x="431.8" y="245.7">T1IN</text>
<text x="434" y="240.5">C1+</text>
<text x="448.8" y="245.7">T1OUT</text>
<text x="449.4" y="240.5">C1-</text>
<text x="458.5" y="244.5">14</text>
<text x="115.6" y="246.9">4 Pin connector</text>
<text x="426" y="247">12</text>
<text x="426" y="249.6">10</text>
<text x="431.8" y="248.2">R1OUT</text>
<text x="431.8" y="250.8">T2IN</text>
<text x="448.8" y="250.8">T2OUT</text>
<text x="450.6" y="248.2">R1IN</text>
<text x="458.5" y="247">13</text>
<text x="458.5" y="249.6">7</text>
<text x="493" y="249.6">6</text>
<text x="493" y="247">1</text>
<text x="497.8" y="250.8">DSR</text>
<text x="497.8" y="248.2">DCD</text>
<text x="84.2" y="252.5" transform="rotate(-90 84.2 252.5)">+5V</text>
<text x="86.5" y="252.2" transform="rotate(-90 86.5 252.2)">Trigger</text>
<text x="88.8" y="252.3" transform="rotate(-90 88.8 252.3)">Echo</text>
<text x="91.1" y="252.4" transform="rotate(-90 91.1 252.4)">Gnd</text>
<text x="427" y="252.1">9</text>
<text x="431.8" y="253.3">R2OUT</text>
<text x="438.3" y="257.3">MAX232</text>
<text x="450.6" y="253.3">R2IN</text>
<text x="458.5" y="252.1">8</text>
<text x="458.5" y="257.2">2</text>
<text x="493" y="257.2">3</text>
<text x="493" y="252.1">2</text>
<text x="493" y="254.7">7</text>
<text x="497.8" y="253.3">RXD</text>
<text x="497.8" y="255.9">RTS</text>
<text x="451.2" y="258.4">VS+</text>
<text x="451.7" y="260.9">VS-</text>
<text x="458.5" y="259.7">6</text>
<text x="493" y="259.7">8</text>
<text x="493" y="262.3">4</text>
<text x="497.8" y="258.4">TXD</text>
<text x="497.8" y="260.9">CTS</text>
<text x="497.8" y="263.5">DTR</text>
<text x="292.3" y="265.7">0.1uF</text>
<text x="338.1" y="269.9">2</text>
<text x="352.4" y="264.8">16</text>
<text x="360" y="264.8">8</text>
<text x="372.1" y="269.9">3</text>
<text x="397.5" y="269.8">2 Pin connector</text>
<text x="434" y="266.1">C2+</text>
<text x="449.4" y="266.1">C2-</text>
<text x="493" y="264.8">9</text>
<text x="497.8" y="266">RI</text>
<text x="338.1" y="272.4">7</text>
<text x="338.1" y="275">1</text>
<text x="342.9" y="271.1">IN1</text>
<text x="342.9" y="273.6">IN2</text>
<text x="350.1" y="271">VSS</text>
<text x="358.2" y="271">VS</text>
<text x="363.6" y="271.1">OUT1</text>
<text x="363.6" y="273.6">OUT2</text>
<text x="372.1" y="272.4">6</text>
<text x="434" y="272.3">4</text>
<text x="449.2" y="272.3">5</text>
<text x="475.2" y="270.8">1nF</text>
<text x="502.2" y="274.1">ERROR</text>
<text x="210.9" y="281.3">SDA</text>
<text x="342.9" y="276.2">EN1</text>
<text x="352" y="280.1">L293D</text>
<text x="496.3" y="277.6">COMPIM</text>
<text x="180.5" y="283.8">VDD</text>
<text x="210.9" y="286.3">SCL</text>
<text x="337.1" y="285.1">10</text>
<text x="337.1" y="287.7">15</text>
<text x="338.1" y="282.6">9</text>
<text x="342.9" y="286.3">IN3</text>
<text x="342.9" y="283.8">EN2</text>
<text x="363.6" y="286.3">OUT3</text>
<text x="372.1" y="285.1">11</text>
<text x="372.1" y="287.7">14</text>
<text x="440.5" y="282.7">1nF</text>
<text x="99.4" y="292.8">6</text>
<text x="104.2" y="294">SCL</text>
<text x="112.2" y="294">X1</text>
<text x="118.2" y="292.8">1</text>
<text x="210.9" y="291.4">TRIG</text>
<text x="342.9" y="288.9">IN4</text>
<text x="349.9" y="288.9">GND</text>
<text x="357.5" y="288.9">GND</text>
<text x="363.6" y="288.9">OUT4</text>
<text x="99.4" y="295.3">5</text>
<text x="104.2" y="296.5">SDA</text>
<text x="99.4" y="302.9">7</text>
<text x="104.2" y="304.1">SOUT</text>
<text x="138.7" y="303.8">CRYSTAL</text>
<text x="191.8" y="303.8">4k7</text>
<text x="69.7" y="311.9">9V</text>
<text x="99.4" y="308">3</text>
<text x="104.2" y="309.2">VBAT</text>
<text x="112.2" y="309.2">X2</text>
<text x="118.2" y="308">2</text>
<text x="179.1" y="306.4">4k7</text>
<text x="102.7" y="313.1">DS1307</text>
</g>
</svg>
